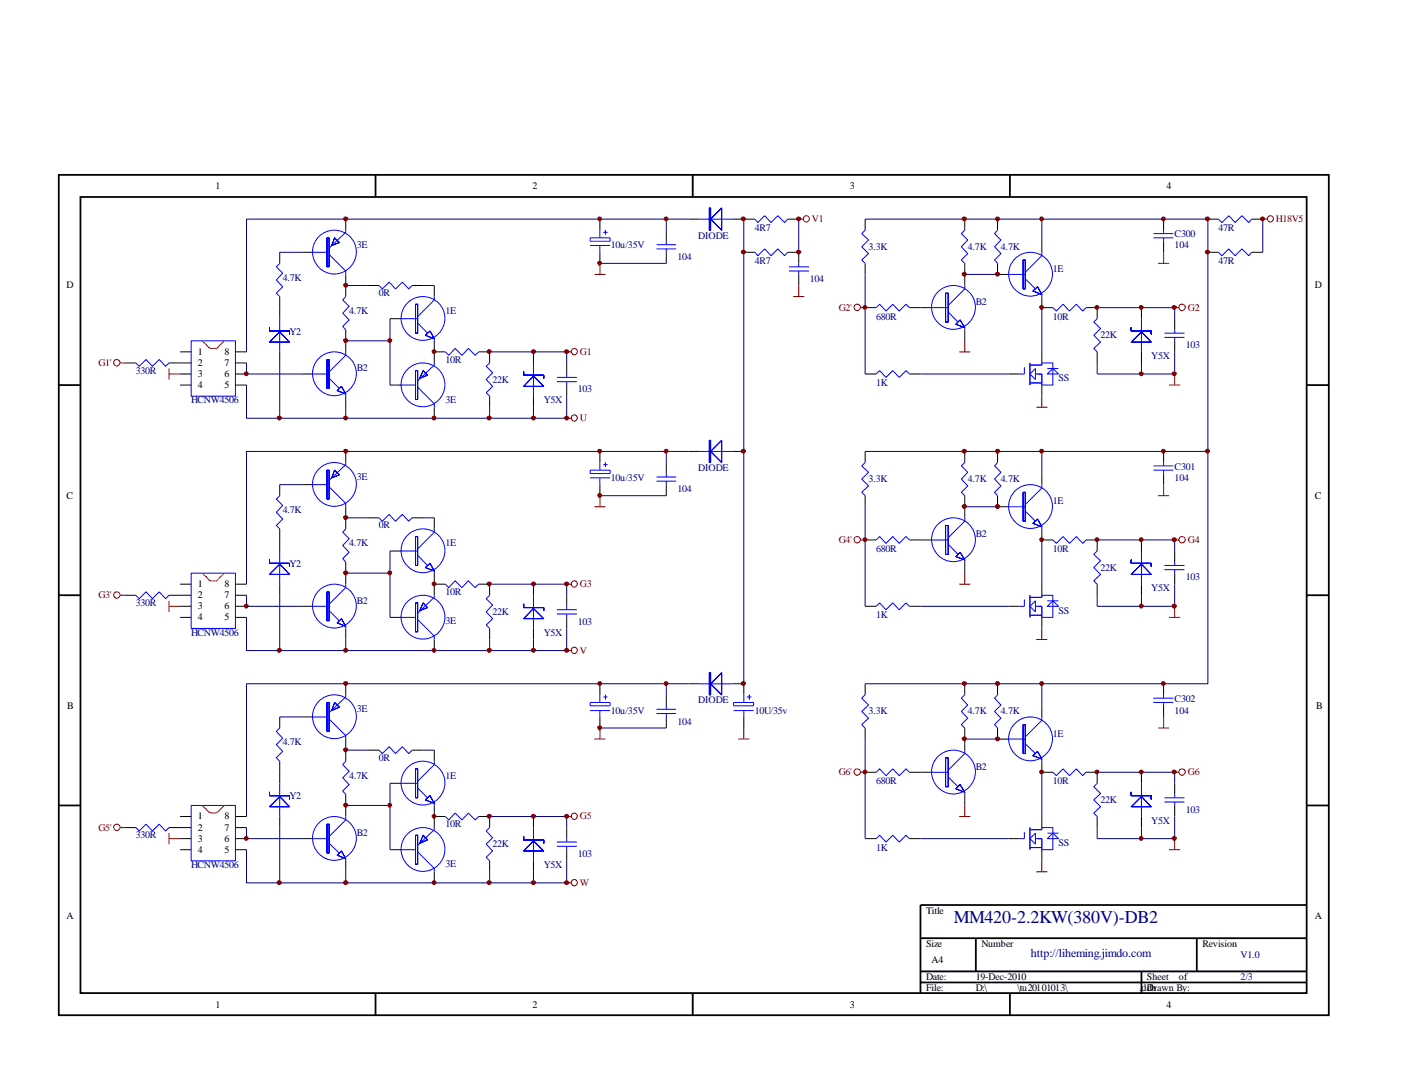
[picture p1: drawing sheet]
<svg xmlns="http://www.w3.org/2000/svg" width="279mm" height="216mm" viewBox="0 0 279 216" stroke-linecap="round" stroke-linejoin="round" font-family="sans-serif">
<g fill="none" stroke="#000" stroke-width=".35">
<path d="M11.7 34.8h252.5v167.2h-252.5zM16 39.2h243.8v158.4h-243.8zM74.7 34.8v4.4M137.8 34.8v4.4M200.8 34.8v4.4M11.7 76.6h4.3M259.9 76.6h4.4M11.7 118.4h4.3M259.9 118.4h4.4M11.7 160.3h4.3M259.9 160.3h4.4M74.7 197.7v4.4"/>
<path d="M137.8 197.7v4.4M183 186.7h76.9M183 193.3h76.9M183 195.5h76.9M194.1 186.7v6.6M200.8 197.7v4.4M227 193.3v4.4M238 186.7v6.6M259.9 180.1h-76.9v17.6"/>
</g>
<g fill="none" stroke="#00f" stroke-width=".2">
<path d="M55.6 52.4l-.7 .7 1.3 1.3-1.3 1.3 1.3 1.4-1.3 1.2 .7 .7M62 50.2h3M65.4 50.6l3.3 3.3v.7M68.7 45.8v.4l-3.3 3.2M68.7 59l-.5 .7 1.2 1.3-1.2 1.3 1.2 1.4-1.2 1.2 .5 .7M75.4 56.8l.6 .7 1.4-1.4 1.3 1.4 1.3-1.4 1.3 1.4 .7-.7M86.4 59v.7l-3.3 3.3M117.3 47.3h4v.7h-4zM117.3 48.9h4M119.3 45.8v1.5M119.3 48.9v1.3M120 46.2h.8"/>
<path d="M120.4 45.8v.9M130.6 49.5h3.9M130.6 48.7h3.9M132.5 48v.7M132.5 49.5v.7M139.1 43.6h6.6M150.1 43.6l.6 .7 1.4-1.4 1.2 1.4 1.4-1.4 1.3 1.4 .6-.7M150.1 50.2l.6 .7 1.4-1.4 1.2 1.4 1.4-1.4 1.3 1.4 .6-.7M156.9 53.1h4M156.9 53.9h4M158.8 52.4v.7M158.8 53.9v.7"/>
<path d="M172 45.8l-.6 .7 1.3 1.3-1.3 1.3 1.3 1.4-1.3 1.2 .6 .7M191.9 56.8v.7l-3.3 3.3M191.9 45.8l-.7 .7 1.2 1.3-1.2 1.3 1.2 1.4-1.2 1.2 .7 .7M198.4 45.8l-.6 .7 1.3 1.3-1.3 1.3 1.3 1.4-1.3 1.2 .6 .7M200.6 54.6h3.3M203.9 55.5l2 2M207.2 50.2v.7l-3.3 3.3M207.2 58.6v.4M229.4 47.3h3.9M229.4 46.5h3.9M231.4 45.8v.7M231.4 47.3v.7"/>
<path d="M242.3 43.6l.7 .7 1.3-1.4 1.3 1.4 1.4-1.4 1.3 1.4 .6-.7M242.3 50.2l.7 .7 1.3-1.4 1.3 1.4 1.4-1.4 1.3 1.4 .6-.7M27 72.2l.7 .7 1.3-1.4 1.3 1.4 1.4-1.4 1.2 1.4 .7-.7M38 67.8h8.8v11h-8.8zM55.6 63.4v6.6M62.1 74.4h3.3M65.4 75.3l2.1 2M68.7 70v.7l-3.3 3.3M68.7 78.4v.4M79.5 76.6h3.1M79.8 63.4h3.3M83.1 77l3.3 3.3v.7"/>
<path d="M83.1 64.3l1.9 2M86.4 72.2v.4l-3.3 3.2M86.4 67.4v.4M88.6 70l.6 .7 1.3-1.4 1.4 1.4 1.2-1.4 1.4 1.4 .7-.7M97.4 72.2l-.7 .7 1.3 1.3-1.3 1.3 1.3 1.4-1.3 1.2 .7 .7M106.1 72.2v6.6M110.7 75.1h4M110.7 75.9h4M112.7 74.4v.7M112.7 75.9v.7M174.2 61.2l.7-.7 1.3 1.4 1.3-1.4 1.3 1.4 1.4-1.4 .6 .7M174.2 74.4l.7-.7 1.3 1.4 1.3-1.4 1.3 1.4 1.4-1.4 .6 .7"/>
<path d="M185.3 61.2h3.3M188.6 62.1l1.9 2M191.9 65.2v.4M203.7 73.1v1.3h-.9M204.8 72.6h2.4v-.4h2.2v4.4h-2.2v-2.2h-1.3M204.8 72.2v4.4M204.8 76.2h2.4M204.8 74.4l1.1-1.1v2.2zM208.3 74.4l1.1-1.1 1.1 1.1zM208.3 73.3h2.2M209.4 61.2l.7 .7 1.3-1.4 1.3 1.4 1.3-1.4 1.3 1.4 .7-.7M218.2 63.4l-.7 .7 1.4 1.3-1.4 1.3 1.4 1.4-1.4 1.2 .7 .7"/>
<path d="M227 63.4v6.6M231.6 66.3h3.9M231.6 67.1h3.9M233.6 65.6v.7M233.6 67.1v.7M55.6 98.6l-.7 .7 1.3 1.3-1.3 1.3 1.3 1.4-1.3 1.3 .7 .6M62 96.4h3M65.4 96.9l3.3 3.3v.6M68.7 92v.5l-3.3 3.1M117.3 93.6h4v.6h-4zM117.3 95.1h4M119.3 92v1.6"/>
<path d="M119.3 95.1v1.3M120 92.5h.8M120.4 92v.9M130.6 95.8h3.9M130.6 94.9h3.9M132.5 94.2v.7M132.5 95.8v.6M139.1 89.8h6.6M172 92l-.6 .7 1.3 1.3-1.3 1.3 1.3 1.4-1.3 1.3 .6 .6M191.9 92l-.7 .7 1.2 1.3-1.2 1.3 1.2 1.4-1.2 1.3 .7 .6M198.4 92l-.6 .7 1.3 1.3-1.3 1.3 1.3 1.4-1.3 1.3 .6 .6M207.2 96.4v.7l-3.3 3.3"/>
<path d="M229.4 93.6h3.9M229.4 92.7h3.9M231.4 92v.7M231.4 93.6v.6M27 118.4l.7 .7 1.3-1.3 1.3 1.3 1.4-1.3 1.2 1.3 .7-.7M38 114h8.8v11.1h-8.8zM55.6 109.6v6.6M68.7 116.2v.7l-3.3 3.3M68.7 105.2l-.5 .7 1.2 1.3-1.2 1.3 1.2 1.4-1.2 1.3 .5 .6M75.4 103l.6 .7 1.4-1.3 1.3 1.3 1.3-1.3 1.3 1.3 .7-.7M79.8 109.6h3.3M83.1 110.5l1.9 2"/>
<path d="M86.4 105.2v.7l-3.3 3.3M86.4 118.4v.5l-3.3 3.1M86.4 113.6v.4M88.6 116.2l.6 .7 1.3-1.3 1.4 1.3 1.2-1.3 1.4 1.3 .7-.7M97.4 118.4l-.7 .7 1.3 1.3-1.3 1.4 1.3 1.3-1.3 1.3 .7 .7M106.1 118.4v6.7M174.2 107.4l.7-.6 1.3 1.3 1.3-1.3 1.3 1.3 1.4-1.3 .6 .6M185.3 107.4h3.3M188.6 108.3l1.9 2M191.9 103v.7l-3.3 3.3M191.9 111.4v.4M200.6 100.8h3.3"/>
<path d="M203.7 119.3v1.3h-.9M203.9 101.7l2 2M204.8 118.9h2.4v-.5h2.2v4.5h-2.2v-2.3h-1.3M204.8 118.4v4.5M205.9 119.5v2.3l-1.1-1.2zM207.2 104.8v.4M208.3 119.5h2.2M209.4 107.4l.7 .7 1.3-1.3 1.3 1.3 1.3-1.3 1.3 1.3 .7-.7M218.2 109.6l-.7 .7 1.4 1.3-1.4 1.3 1.4 1.4-1.4 1.3 .7 .6M227 109.6v6.6M231.6 112.5h3.9M231.6 113.4h3.9"/>
<path d="M233.6 111.8v.7M233.6 113.4v.6M62.1 120.6h3.3M65.4 121.5l2.1 2M68.7 138.3v.4l-3.3 3.1M68.7 124.6v.5M79.5 122.9h3.1M83.1 123.3l3.3 3.3v.7M110.7 121.3h4M110.7 122.2h4M112.7 120.6v.7M112.7 122.2v.7"/>
<path d="M117.3 139.8h4v.7h-4zM119.3 138.3v1.5M120 138.7h.8M120.4 138.3v.9M139.1 136.1h6.6M145.9 139.8h4v.7h-4zM147.9 138.3v1.5M148.5 138.7h.9M149 138.3v.9M172 138.3l-.6 .6 1.3 1.4-1.3 1.3 1.3 1.3-1.3 1.3 .6 .7M174.2 120.6l.7-.6 1.3 1.3 1.3-1.3 1.3 1.3 1.4-1.3 .6 .6M191.9 138.3l-.7 .6 1.2 1.4-1.2 1.3 1.2 1.3-1.2 1.3 .7 .7"/>
<path d="M198.4 138.3l-.6 .6 1.3 1.4-1.3 1.3 1.3 1.3-1.3 1.3 .6 .7M204.8 122.4h2.4M208.3 120.6l1.1-1.1 1.1 1.1zM229.4 139.8h3.9M229.4 138.9h3.9M231.4 138.3v.6M231.4 139.8v.7M55.6 144.9l-.7 .6 1.3 1.4-1.3 1.3 1.3 1.3-1.3 1.3 .7 .7M55.6 155.9v6.6M62 142.7h3M65.4 143.1l3.3 3.3v.7M68.7 151.5l-.5 .6 1.2 1.4-1.2 1.3 1.2 1.3-1.2 1.3 .5 .7"/>
<path d="M75.4 149.3l.6 .6 1.4-1.3 1.3 1.3 1.3-1.3 1.3 1.3 .7-.6M79.8 155.9h3.3M83.1 156.8l1.9 2M86.4 151.5v.6l-3.3 3.3M86.4 159.9v.4M117.3 141.4h4M119.3 141.4v1.3M130.6 142h3.9M130.6 141.1h3.9M132.5 140.5v.6M132.5 142v.7M145.9 141.4h4"/>
<path d="M147.9 141.4v1.3M174.2 153.7l.7-.7 1.3 1.3 1.3-1.3 1.3 1.3 1.4-1.3 .6 .7M185.3 153.7h3.3M188.6 154.6l1.9 1.9M191.9 149.3v.6l-3.3 3.3M191.9 157.6v.5M200.6 147.1h3.3M203.9 148l2 1.9M207.2 142.7v.6l-3.3 3.3M207.2 151v.5M209.4 153.7l.7 .6 1.3-1.3 1.3 1.3 1.3-1.3 1.3 1.3 .7-.6M218.2 155.9l-.7 .6 1.4 1.4-1.4 1.3 1.4 1.3-1.4 1.3 .7 .7"/>
<path d="M227 155.9v6.6M231.6 158.8h3.9M231.6 159.6h3.9M233.6 158.1v.7M233.6 159.6v.7M27 164.7l.7 .7 1.3-1.4 1.3 1.4 1.4-1.4 1.2 1.4 .7-.7M38 160.3h8.8v11h-8.8zM62.1 166.9h3.3M65.4 167.8l2.1 2M68.7 162.5v.7l-3.3 3.3M68.7 170.9v.4M79.5 169.1h3.1"/>
<path d="M83.1 169.5l3.3 3.3v.7M86.4 164.7v.4l-3.3 3.1M88.6 162.5l.6 .7 1.3-1.4 1.4 1.4 1.2-1.4 1.4 1.4 .7-.7M97.4 164.7l-.7 .7 1.3 1.3-1.3 1.3 1.3 1.3-1.3 1.3 .7 .7M106.1 164.7v6.6M110.7 167.6h4M110.7 168.4h4M112.7 166.9v.7M112.7 168.4v.7M174.2 166.9l.7-.7 1.3 1.4 1.3-1.4 1.3 1.4 1.4-1.4 .6 .7M203.7 165.6v1.3h-.9M204.8 165.1h2.4v-.4h2.2v4.4h-2.2v-2.2h-1.3"/>
<path d="M204.8 164.7v4.4M204.8 168.7h2.4M205.9 165.8v2.2l-1.1-1.1zM208.3 166.9l1.1-1.1 1.1 1.1zM208.3 165.8h2.2"/>
<circle cx="66.5" cy="50.2" r="4.4"/>
<circle cx="204.9" cy="54.6" r="4.4"/>
<circle cx="66.5" cy="74.4" r="4.4"/>
<circle cx="84.1" cy="63.4" r="4.4"/>
<circle cx="84.1" cy="76.6" r="4.4"/>
<circle cx="189.6" cy="61.2" r="4.4"/>
<circle cx="66.5" cy="96.4" r="4.4"/>
<circle cx="84.1" cy="109.6" r="4.4"/>
<circle cx="189.6" cy="107.4" r="4.4"/>
<circle cx="204.9" cy="100.8" r="4.4"/>
<circle cx="66.5" cy="120.6" r="4.4"/>
<circle cx="84.1" cy="122.8" r="4.4"/>
<circle cx="66.5" cy="142.6" r="4.4"/>
<circle cx="84.1" cy="155.8" r="4.4"/>
<circle cx="189.6" cy="153.6" r="4.4"/>
<circle cx="204.9" cy="147" r="4.4"/>
<circle cx="66.5" cy="166.8" r="4.4"/>
<circle cx="84.1" cy="169" r="4.4"/>
</g>
<g fill="none" stroke="#000" stroke-width=".2">
<path d="M55.6 50.2v2.2M55.6 59v4.4M60 50.2h2.1M68.7 43.6v2.2M68.7 54.6v4.4M73.2 56.8h2.2M82 56.8h2.2M86.4 56.8v2.2M119.3 43.6v2.2M119.3 50.2v2.2M132.5 45.8v2.2M132.5 50.2v2.2"/>
<path d="M136.9 43.6h2.2M145.7 43.6h4.4M147.9 50.2h2.2M156.6 50.2h2.2v2.2M156.6 43.6h2.2M158.8 54.6v2.2M172 43.6v2.2M172 52.4v2.2M191.9 43.6v2.2M191.9 52.4v4.4M198.4 52.4v2.2h2.2M198.4 43.6v2.2"/>
<path d="M207.2 59v2.2h2.2M207.2 48v2.2M231.4 43.6v2.2M231.4 48v2.2M240.2 50.2h2.1M240.2 43.6h2.1M248.9 50.2h2.2M248.9 43.6h2.2M24.8 72.2h2.2M33.6 72.2h4.4M35.8 70h2.2M35.8 74.4h2.2"/>
<path d="M35.8 76.6h2.2M46.8 70h2.2M46.8 72.2h2.2M46.8 74.4h2.2M46.8 76.6h2.2M55.6 70v2.2M60 74.4h2.1M68.7 65.6v4.4M68.7 78.8v2.2M77.6 76.6h2.2M77.6 63.4h2.2M86.4 70h2.2"/>
<path d="M86.4 67.8v4.4M95.2 70h2.2v2.2M97.4 78.8v2.2M106.1 70v2.2M106.1 78.8v2.2M112.7 72.2v2.2M112.7 76.6v2.2M172 74.4h2.2M172 61.2h2.2M180.8 74.4h2.2M180.8 61.2h4.5M191.9 65.6v2.2"/>
<path d="M200.6 74.4h2.2M207.2 70v2.2M207.2 76.6v2.2M216 61.2h2.2v2.2M218.2 70v2.2M227 61.2v2.2M227 70v2.2M233.6 63.4v2.2M233.6 67.8v2.2M55.6 96.4v2.2M60 96.4h2.1M68.7 89.8v2.2"/>
<path d="M86.4 81v2.2M119.3 89.8v2.2M119.3 96.4v2.2M132.5 92v2.2M132.5 96.4v2.2M136.9 89.8h2.2M145.7 89.8h2.2M172 89.8v2.2M172 98.6v2.2M191.9 89.8v2.2M191.9 98.6v4.4M198.4 89.8v2.2"/>
<path d="M198.4 98.6v2.2h2.2M207.2 94.2v2.2M231.4 89.8v2.2M231.4 94.2v2.2M24.8 118.4h2.2M33.6 118.4h4.4M35.8 116.2h2.2M46.8 116.2h2.2M46.8 118.4h2.2M55.6 105.2v4.4M55.6 116.2v2.2M68.7 100.8v4.4"/>
<path d="M68.7 111.8v4.4M73.2 103h2.2M77.6 109.6h2.2M82 103h2.2M86.4 103v2.2M86.4 114v4.4M86.4 116.2h2.2M95.2 116.2h2.2v2.2M106.1 116.2v2.2M112.7 118.4v2.2M172 107.4h2.2M180.8 107.4h4.5"/>
<path d="M191.9 111.8v2.2M207.2 105.2v2.2h2.2M207.2 116.2v2.2M216 107.4h2.2v2.2M218.2 116.2v2.2M227 107.4v2.2M227 116.2v2.2M233.6 109.6v2.2M233.6 114v2.2M35.8 120.6h2.2M35.8 122.9h2.2M46.8 120.6h2.2"/>
<path d="M46.8 122.9h2.2M60 120.6h2.1M68.7 125.1v2.2M68.7 136.1v2.2M77.6 122.9h2.2M86.4 127.3v2.2M97.4 125.1v2.2M106.1 125.1v2.2M112.7 122.9v2.2M119.3 136.1v2.2M132.5 138.3v2.2M136.9 136.1h2.2"/>
<path d="M145.7 136.1h2.2v2.2M172 120.6h2.2M172 136.1v2.2M180.8 120.6h2.2M191.9 136.1v2.2M198.4 136.1v2.2M200.6 120.6h2.2M207.2 122.9v2.2M231.4 136.1v2.2M55.6 142.7v2.2M55.6 151.5v4.4M60 142.7h2.1"/>
<path d="M68.7 147.1v4.4M68.7 158.1v4.4M73.2 149.3h2.2M77.6 155.9h2.2M82 149.3h2.2M86.4 149.3v2.2M119.3 142.7v2.2M132.5 142.7v2.2M147.9 142.7v2.2M172 144.9v2.2M172 153.7h2.2M180.8 153.7h4.5"/>
<path d="M191.9 144.9v4.4M191.9 158.1v2.2M198.4 144.9v2.2h2.2M207.2 140.5v2.2M207.2 151.5v2.2h2.2M216 153.7h2.2v2.2M227 153.7v2.2M231.4 140.5v2.2M233.6 155.9v2.2M24.8 164.7h2.2M33.6 164.7h4.4M35.8 162.5h2.2"/>
<path d="M35.8 166.9h2.2M35.8 169.1h2.2M46.8 162.5h2.2M46.8 164.7h2.2M46.8 166.9h2.2M46.8 169.1h2.2M55.6 162.5v2.2M60 166.9h2.1M68.7 171.3v2.2M77.6 169.1h2.2M86.4 160.3v4.4M86.4 173.5v2.2"/>
<path d="M86.4 162.5h2.2M95.2 162.5h2.2v2.2M97.4 171.3v2.2M106.1 162.5v2.2M106.1 171.3v2.2M112.7 164.7v2.2M112.7 169.1v2.2M172 166.9h2.2M180.8 166.9h2.2M200.6 166.9h2.2M207.2 162.5v2.2M207.2 169.1v2.2"/>
<path d="M218.2 162.5v2.2M227 162.5v2.2M233.6 160.3v2.2"/>
</g>
<path d="M40.2 67.8l.7 .7h.2l.2 .4a1.72 1.72 0 0 0 1.8 .4l1.5-1.5M40.2 114l.7 .7h.2l.2 .4a1.72 1.72 0 0 0 1.8 .5l1.5-1.6M40.2 160.3l.7 .7h.2v.2a1.82 1.82 0 0 0 2.8-.2l.7-.7" fill="none" stroke="#f00" stroke-width=".2"/>
<path d="M65 71.5v5.8h.4v-5.8zM65 71.5v5.8h.4v-5.8z" fill="#00f" stroke="#00f" stroke-width=".2"/>
<g fill="#00f" stroke="#00f" stroke-width=".2">
<path d="M67.1 77.7l1.6 .7-.8-1.5zM67.1 77.7l1.6 .7-.8-1.5z" fill-rule="evenodd"/>
<path d="M82.6 60.5v5.8h.5v-5.8zM82.6 60.5v5.8h.5v-5.8z" fill-rule="evenodd"/>
<path d="M84.6 66.7l1.8 .7-.9-1.5zM84.6 66.7l1.8 .7-.9-1.5z" fill-rule="evenodd"/>
<path d="M65 47.3v5.8h.4v-5.8zM65 47.3v5.8h.4v-5.8z" fill-rule="evenodd"/>
<path d="M66.5 47.3l1 1-1.5 .6zM66.5 47.3l1 1-1.5 .6z" fill-rule="evenodd"/>
<path d="M82.6 73.7v5.8h.5v-5.8zM82.6 73.7v5.8h.5v-5.8z" fill-rule="evenodd"/>
<path d="M84.2 73.7l.8 1-1.5 .6zM84.2 73.7l.8 1-1.5 .6z" fill-rule="evenodd"/>
<path d="M53.6 65.2v.7h4v.6v-.6h-4zM53.6 65.2v.7h4v.6v-.6h-4z" fill-rule="evenodd"/>
<path d="M53.6 68.1l2-2.1 2 2.1zM53.6 68.1l2-2.1 2 2.1z" fill-rule="evenodd"/>
<path d="M65 117.8v5.7h.4v-5.7zM65 117.8v5.7h.4v-5.7z" fill-rule="evenodd"/>
<path d="M67.9 123.1l-.8 .9 1.6 .6zM67.9 123.1l-.8 .9 1.6 .6z" fill-rule="evenodd"/>
<path d="M82.6 106.8v5.7h.5v-5.7zM82.6 106.8v5.7h.5v-5.7z" fill-rule="evenodd"/>
<path d="M84.6 112.9l1.8 .7-.9-1.5zM84.6 112.9l1.8 .7-.9-1.5z" fill-rule="evenodd"/>
<path d="M65 93.6v5.7h.4v-5.7zM65 93.6v5.7h.4v-5.7z" fill-rule="evenodd"/>
<path d="M66.5 93.6l1 .9-1.5 .6zM66.5 93.6l1 .9-1.5 .6z" fill-rule="evenodd"/>
<path d="M82.6 120v5.7h.5v-5.7zM82.6 120v5.7h.5v-5.7z" fill-rule="evenodd"/>
<path d="M84.2 120l.8 .9-1.5 .6zM84.2 120l.8 .9-1.5 .6z" fill-rule="evenodd"/>
<path d="M53.6 111.4v.7h4v.6v-.6h-4zM53.6 111.4v.7h4v.6v-.6h-4z" fill-rule="evenodd"/>
<path d="M55.6 112.3l2 2h-4zM55.6 112.3l2 2h-4z" fill-rule="evenodd"/>
<path d="M65 164v5.8h.4v-5.8zM65 164v5.8h.4v-5.8z" fill-rule="evenodd"/>
<path d="M67.9 169.3l-.8 .9 1.6 .7zM67.9 169.3l-.8 .9 1.6 .7z" fill-rule="evenodd"/>
<path d="M82.6 153v5.8h.5v-5.8zM82.6 153v5.8h.5v-5.8z" fill-rule="evenodd"/>
<path d="M84.6 159.2l1.8 .7-.9-1.6zM84.6 159.2l1.8 .7-.9-1.6z" fill-rule="evenodd"/>
<path d="M65 139.8v5.7h.4v-5.7zM65 139.8v5.7h.4v-5.7z" fill-rule="evenodd"/>
<path d="M66.5 139.8l1 .9-1.5 .7zM66.5 139.8l1 .9-1.5 .7z" fill-rule="evenodd"/>
<path d="M82.6 166.2v5.8h.5v-5.8zM82.6 166.2v5.8h.5v-5.8z" fill-rule="evenodd"/>
<path d="M84.2 166.2l.8 .9-1.5 .7zM84.2 166.2l.8 .9-1.5 .7z" fill-rule="evenodd"/>
<path d="M53.6 157.6v.7h4v.7v-.7h-4zM53.6 157.6v.7h4v.7v-.7h-4z" fill-rule="evenodd"/>
<path d="M53.6 160.5l2-2 2 2zM53.6 160.5l2-2 2 2z" fill-rule="evenodd"/>
<path d="M104.1 74v.7h4v.6v-.6h-4zM104.1 74v.7h4v.6v-.6h-4z" fill-rule="evenodd"/>
<path d="M106.1 74.8l2 2.1h-4zM106.1 74.8l2 2.1h-4z" fill-rule="evenodd"/>
<path d="M104.1 120.2v.7h4v.6v-.6h-4zM104.1 120.2v.7h4v.6v-.6h-4z" fill-rule="evenodd"/>
<path d="M106.1 121.1l2 2h-4zM106.1 121.1l2 2h-4z" fill-rule="evenodd"/>
<path d="M104.1 166.5v.6h4v.7v-.7h-4zM104.1 166.5v.6h4v.7v-.7h-4z" fill-rule="evenodd"/>
<path d="M106.1 167.3l2 2h-4zM106.1 167.3l2 2h-4z" fill-rule="evenodd"/>
<path d="M188 58.3v5.8h.6v-5.8zM188 58.3v5.8h.6v-5.8z" fill-rule="evenodd"/>
<path d="M190.1 64.5l1.8 .7-1-1.5zM190.1 64.5l1.8 .7-1-1.5z" fill-rule="evenodd"/>
<path d="M203.5 51.7v5.8h.4v-5.8zM203.5 51.7v5.8h.4v-5.8z" fill-rule="evenodd"/>
<path d="M205.4 57.9l1.8 .7-.9-1.5zM205.4 57.9l1.8 .7-.9-1.5z" fill-rule="evenodd"/>
<path d="M225 65.2v.7h3.9v.6v-.6h-3.9zM225 65.2v.7h3.9v.6v-.6h-3.9z" fill-rule="evenodd"/>
<path d="M225 68.1l2-2.1 1.9 2.1zM225 68.1l2-2.1 1.9 2.1z" fill-rule="evenodd"/>
<path d="M141.1 41.4v4.4h.2v-4.4zM141.1 41.4v4.4h.2v-4.4z" fill-rule="evenodd"/>
<path d="M143.5 41.4v4.4l-2.2-2.2zM143.5 41.4v4.4l-2.2-2.2z" fill-rule="evenodd"/>
<path d="M141.1 87.6v4.4h.2v-4.4zM141.1 87.6v4.4h.2v-4.4z" fill-rule="evenodd"/>
<path d="M143.5 87.6v4.4l-2.2-2.2zM143.5 87.6v4.4l-2.2-2.2z" fill-rule="evenodd"/>
<path d="M141.1 133.9v4.4h.2v-4.4zM141.1 133.9v4.4h.2v-4.4z" fill-rule="evenodd"/>
<path d="M141.3 136.1l2.2-2.2v4.4zM141.3 136.1l2.2-2.2v4.4z" fill-rule="evenodd"/>
<path d="M188 104.6v5.7h.6v-5.7zM188 104.6v5.7h.6v-5.7z" fill-rule="evenodd"/>
<path d="M190.1 110.7l1.8 .7-1-1.5zM190.1 110.7l1.8 .7-1-1.5z" fill-rule="evenodd"/>
<path d="M203.5 98v5.7h.4v-5.7zM203.5 98v5.7h.4v-5.7z" fill-rule="evenodd"/>
<path d="M205.4 104.1l1.8 .7-.9-1.5zM205.4 104.1l1.8 .7-.9-1.5z" fill-rule="evenodd"/>
<path d="M225 111.4v.7h3.9v.6v-.6h-3.9zM225 111.4v.7h3.9v.6v-.6h-3.9z" fill-rule="evenodd"/>
<path d="M225 114.3l2-2 1.9 2zM225 114.3l2-2 1.9 2z" fill-rule="evenodd"/>
<path d="M188 150.8v5.7h.6v-5.7zM188 150.8v5.7h.6v-5.7z" fill-rule="evenodd"/>
<path d="M190.1 157l1.8 .6-1-1.5zM190.1 157l1.8 .6-1-1.5z" fill-rule="evenodd"/>
<path d="M203.5 144.2v5.7h.4v-5.7zM203.5 144.2v5.7h.4v-5.7z" fill-rule="evenodd"/>
<path d="M205.4 150.4l1.8 .6-.9-1.5zM205.4 150.4l1.8 .6-.9-1.5z" fill-rule="evenodd"/>
<path d="M225 157.6v.7h3.9v.7v-.7h-3.9zM225 157.6v.7h3.9v.7v-.7h-3.9z" fill-rule="evenodd"/>
<path d="M225 160.5l2-2 1.9 2zM225 160.5l2-2 1.9 2z" fill-rule="evenodd"/>
</g>
<g fill="none" stroke="#000080" stroke-width=".2">
<path d="M55.6 50.2h4.4M68.7 56.8h4.5M84.2 56.8h2.2M119.3 52.4h13.2M132.5 43.6v2.2M136.9 43.6h-87.9v26.4M147.9 43.6v92.5M158.8 43.6v6.6M172 43.6h35.2v4.4M172 54.6v19.8M191.9 54.6h6.5M207.2 43.6h33v92.5h-33"/>
<path d="M251.1 43.6v6.6M49 72.2v2.2h11M49 76.6v6.6h63.7v-4.4M55.6 72.2v11M68.7 67.8h8.9M77.6 63.4v13.2M97.4 70h15.3v2.2M183 74.4h17.6M207.2 61.2v8.8M218.2 61.2h15.4v2.2M227 72.2v2.2M233.6 70v4.4h-15.4v-2.2"/>
<path d="M55.6 96.4h4.4M68.7 81v2.2M97.4 81v2.2M106.1 81v2.2M119.3 98.6h13.2M132.5 89.8v2.2M136.9 89.8h-87.9v26.4M172 89.8h35.2v4.4M207.2 89.8h33M49 118.4v2.2h11M55.6 118.4v11.1M68.7 114h8.9"/>
<path d="M68.7 103h4.5M77.6 109.6v13.3M84.2 103h2.2M97.4 116.2h15.3v2.2M172 100.8v19.8M191.9 100.8h6.5M207.2 107.4v8.8M218.2 107.4h15.4v2.2M227 118.4v2.2M233.6 116.2v4.4h-15.4v-2.2M49 122.9v6.6h63.7v-4.4M68.7 127.3v2.2"/>
<path d="M97.4 127.3v2.2M106.1 127.3v2.2M132.5 136.1v2.2M136.9 136.1h-87.9v26.4M172 136.1h35.2v4.4M183 120.6h17.6M55.6 142.7h4.4M68.7 149.3h4.5M77.6 155.9v13.2M84.2 149.3h2.2M119.3 144.9h13.2M172 147.1v19.8"/>
<path d="M191.9 147.1h6.5M207.2 153.7v8.8M218.2 153.7h15.4v2.2M49 164.7v2.2h11M49 169.1v6.6h63.7v-4.4M55.6 164.7v11M68.7 173.5v2.2M68.7 160.3h8.9M97.4 162.5h15.3v2.2M97.4 173.5v2.2M106.1 173.5v2.2M183 166.9h17.6"/>
<path d="M227 164.7v2.2M233.6 162.5v4.4h-15.4v-2.2"/>
</g>
<g fill="#800000" stroke="#800000" stroke-width=".2">
<circle cx="49" cy="74.4" r=".38"/>
<circle cx="68.8" cy="83.2" r=".4"/>
<circle cx="55.6" cy="83.2" r=".4"/>
<circle cx="68.8" cy="67.8" r=".4"/>
<circle cx="77.5" cy="67.8" r=".38"/>
<circle cx="68.8" cy="56.8" r=".4"/>
<circle cx="49" cy="120.6" r=".38"/>
<circle cx="68.8" cy="114" r=".4"/>
<circle cx="68.8" cy="103" r=".4"/>
<circle cx="68.8" cy="129.4" r=".4"/>
<circle cx="55.6" cy="129.4" r=".4"/>
<circle cx="77.5" cy="114" r=".38"/>
<circle cx="49" cy="166.8" r=".38"/>
<circle cx="68.8" cy="160.2" r=".4"/>
<circle cx="68.8" cy="149.2" r=".4"/>
<circle cx="68.8" cy="175.6" r=".4"/>
<circle cx="55.6" cy="175.6" r=".4"/>
<circle cx="77.5" cy="160.2" r=".38"/>
<circle cx="112.7" cy="70" r=".4"/>
<circle cx="106.1" cy="83.2" r=".4"/>
<circle cx="97.3" cy="83.2" r=".4"/>
<circle cx="112.7" cy="116.2" r=".4"/>
<circle cx="97.3" cy="116.2" r=".4"/>
<circle cx="106.1" cy="129.4" r=".4"/>
<circle cx="97.3" cy="129.4" r=".4"/>
<circle cx="112.7" cy="129.4" r=".4"/>
<circle cx="112.7" cy="83.2" r=".4"/>
<circle cx="97.3" cy="162.4" r=".4"/>
<circle cx="112.7" cy="162.4" r=".4"/>
<circle cx="112.7" cy="175.6" r=".4"/>
<circle cx="97.3" cy="175.6" r=".4"/>
<circle cx="106.1" cy="175.6" r=".4"/>
<circle cx="106.1" cy="70" r=".4"/>
<circle cx="97.3" cy="70" r=".4"/>
<circle cx="86.3" cy="70" r=".38"/>
<circle cx="86.3" cy="83.2" r=".38"/>
<circle cx="86.3" cy="116.2" r=".38"/>
<circle cx="86.3" cy="129.4" r=".38"/>
<circle cx="86.3" cy="162.4" r=".38"/>
<circle cx="86.3" cy="175.6" r=".38"/>
<circle cx="106.1" cy="116.2" r=".4"/>
<circle cx="106.1" cy="162.4" r=".4"/>
<circle cx="147.8" cy="43.6" r=".4"/>
<circle cx="147.8" cy="89.8" r=".4"/>
<circle cx="147.8" cy="50.2" r=".4"/>
<circle cx="68.8" cy="136" r=".4"/>
<circle cx="68.8" cy="89.8" r=".4"/>
<circle cx="158.9" cy="43.6" r=".4"/>
<circle cx="68.8" cy="43.6" r=".4"/>
<circle cx="147.8" cy="136" r=".4"/>
<circle cx="119.3" cy="136" r=".38"/>
<circle cx="132.5" cy="136" r=".38"/>
<circle cx="119.3" cy="144.8" r=".38"/>
<circle cx="119.3" cy="89.8" r=".38"/>
<circle cx="119.3" cy="98.6" r=".38"/>
<circle cx="132.5" cy="89.8" r=".38"/>
<circle cx="119.3" cy="43.6" r=".38"/>
<circle cx="119.3" cy="52.4" r=".38"/>
<circle cx="132.5" cy="43.6" r=".38"/>
<circle cx="158.9" cy="50.2" r=".4"/>
<circle cx="191.8" cy="54.6" r=".4"/>
<circle cx="198.4" cy="54.6" r=".4"/>
<circle cx="207.1" cy="61.2" r=".38"/>
<circle cx="191.8" cy="43.6" r=".4"/>
<circle cx="198.4" cy="43.6" r=".4"/>
<circle cx="172" cy="61.2" r=".38"/>
<circle cx="218.1" cy="61.2" r=".38"/>
<circle cx="233.5" cy="74.4" r=".4"/>
<circle cx="227" cy="61.2" r=".38"/>
<circle cx="227" cy="74.4" r=".38"/>
<circle cx="191.8" cy="100.8" r=".4"/>
<circle cx="198.4" cy="100.8" r=".4"/>
<circle cx="207.1" cy="107.4" r=".38"/>
<circle cx="191.8" cy="89.8" r=".4"/>
<circle cx="198.4" cy="89.8" r=".4"/>
<circle cx="218.1" cy="107.4" r=".38"/>
<circle cx="233.5" cy="120.6" r=".4"/>
<circle cx="227" cy="107.4" r=".38"/>
<circle cx="227" cy="120.6" r=".38"/>
<circle cx="191.8" cy="147" r=".4"/>
<circle cx="198.4" cy="147" r=".4"/>
<circle cx="207.1" cy="153.6" r=".38"/>
<circle cx="191.8" cy="136" r=".4"/>
<circle cx="198.4" cy="136" r=".4"/>
<circle cx="218.1" cy="153.6" r=".38"/>
<circle cx="233.5" cy="166.8" r=".4"/>
<circle cx="227" cy="153.6" r=".38"/>
<circle cx="227" cy="166.8" r=".38"/>
<circle cx="251.1" cy="43.6" r=".38"/>
<circle cx="207.1" cy="43.6" r=".38"/>
<circle cx="240.1" cy="43.6" r=".4"/>
<circle cx="207.1" cy="136" r=".38"/>
<circle cx="240.1" cy="50.2" r=".4"/>
<circle cx="207.1" cy="89.8" r=".38"/>
<circle cx="240.1" cy="89.8" r=".4"/>
<circle cx="172" cy="107.4" r=".38"/>
<circle cx="172" cy="153.6" r=".38"/>
<circle cx="233.5" cy="107.4" r=".4"/>
<circle cx="233.5" cy="61.2" r=".4"/>
<circle cx="233.5" cy="153.6" r=".4"/>
<circle cx="231.4" cy="43.6" r=".38"/>
<circle cx="231.4" cy="89.8" r=".38"/>
<circle cx="231.4" cy="136" r=".38"/>
</g>
<g fill="none" stroke="#800000" stroke-width=".2">
<path d="M118.2 54.6h2.2M119.3 52.4v2.2M157.7 59h2.2M158.8 43.6h1M158.8 56.8v2.2M230.3 52.4h2.2M231.4 50.2v2.2M251.1 43.6h1M24 72.2h.8M33.6 73.3v2.2M33.6 74.4h2.2M112.7 70h.9"/>
<path d="M171.2 61.2h.8M190.8 70h2.2M191.9 67.8v2.2M207.2 78.8v2.2M232.5 76.6h2.2M233.6 61.2h.8M233.6 74.4v2.2M112.7 83.2h.9M119.3 98.6v2.2M206.1 81h2.2M230.3 98.6h2.2M231.4 96.4v2.2"/>
<path d="M24 118.4h.8M33.6 119.5v2.3M112.7 116.2h.9M118.2 100.8h2.2M171.2 107.4h.8M190.8 116.2h2.2M191.9 114v2.2M233.6 107.4h.8M33.6 120.6h2.2M112.7 129.5h.9M206.1 127.3h2.2M207.2 125.1v2.2"/>
<path d="M232.5 122.9h2.2M233.6 120.6v2.3M118.2 147.1h2.2M119.3 144.9v2.2M146.8 147.1h2.2M147.9 144.9v2.2M171.2 153.7h.8M230.3 144.9h2.2M231.4 142.7v2.2M233.6 153.7h.8M24 164.7h.8M33.6 165.8v2.2"/>
<path d="M33.6 166.9h2.2M112.7 162.5h.9M112.7 175.7h.9M190.8 162.5h2.2M191.9 160.3v2.2M206.1 173.5h2.2M207.2 171.3v2.2M232.5 169.1h2.2M233.6 166.9v2.2"/>
<circle cx="160.3" cy="43.5" r=".61"/>
<circle cx="252.6" cy="43.5" r=".61"/>
<circle cx="23.2" cy="72.2" r=".64"/>
<circle cx="114.2" cy="70" r=".61"/>
<circle cx="170.5" cy="61.2" r=".64"/>
<circle cx="235.1" cy="61.2" r=".64"/>
<circle cx="114.2" cy="83.2" r=".61"/>
<circle cx="23.2" cy="118.4" r=".64"/>
<circle cx="114.2" cy="116.2" r=".61"/>
<circle cx="170.5" cy="107.4" r=".64"/>
<circle cx="235.1" cy="107.4" r=".64"/>
<circle cx="114.2" cy="129.4" r=".61"/>
<circle cx="170.5" cy="153.6" r=".64"/>
<circle cx="235.1" cy="153.6" r=".64"/>
<circle cx="23.2" cy="164.6" r=".64"/>
<circle cx="114.2" cy="162.4" r=".61"/>
<circle cx="114.2" cy="175.6" r=".61"/>
</g>
<text font-size="3.6" fill="#000080" x="189.7" y="183.6">MM420-2.2KW(380V)-DB2</text>
<text font-size="2.4" fill="#000080" x="205" y="190.5">http://liheming.jimdo.com</text>
<g font-size="2">
<text x="42.8" y="37.6">1</text>
<text x="105.9" y="37.6">2</text>
<text x="169" y="37.6">3</text>
<text x="232" y="37.6">4</text>
<text x="13.2" y="57.4">D</text>
<text x="261.5" y="57.4">D</text>
<text x="39.4" y="70.6">1</text>
<text x="44.6" y="70.6">8</text>
<text x="39.4" y="72.8">2</text>
<text x="39.4" y="75">3</text>
<text x="39.4" y="77.2">4</text>
<text x="44.6" y="77.2">5</text>
<text x="44.6" y="75">6</text>
<text x="44.6" y="72.8">7</text>
<text x="13.2" y="99.2">C</text>
<text x="261.5" y="99.2">C</text>
<text x="39.4" y="116.8">1</text>
<text x="39.4" y="119">2</text>
<text x="44.6" y="119">7</text>
<text x="44.6" y="116.8">8</text>
<text x="39.4" y="121.2">3</text>
<text x="39.4" y="123.4">4</text>
<text x="44.6" y="123.4">5</text>
<text x="44.6" y="121.2">6</text>
<text x="13.4" y="141.1">B</text>
<text x="261.7" y="141.1">B</text>
<text x="39.4" y="163.1">1</text>
<text x="39.4" y="165.3">2</text>
<text x="39.4" y="167.5">3</text>
<text x="44.6" y="167.5">6</text>
<text x="44.6" y="165.3">7</text>
<text x="44.6" y="163.1">8</text>
<text x="39.4" y="169.7">4</text>
<text x="44.6" y="169.7">5</text>
<text x="13.2" y="182.9">A</text>
<text x="184.1" y="181.8">Title</text>
<text x="261.5" y="182.9">A</text>
<text x="184.1" y="188.4">Size</text>
<text x="185.3" y="191.7">A4</text>
<text x="195.2" y="188.4">Number</text>
<text x="239.1" y="188.4">Revision</text>
<text x="184.1" y="195">Date:</text>
<text x="184.1" y="197.2">File:</text>
<text x="194.1" y="195">19-Dec-2010</text>
<text x="194.1" y="197.2">D:\</text>
<text x="202.4" y="197.2">\tu20101013\</text>
<text x="226.6" y="197.2">.</text>
<text x="227" y="197.2">ddb</text>
<text x="228.1" y="195">Sheet</text>
<text x="228.1" y="197.2">Drawn By:</text>
<text x="234.4" y="195">of</text>
<text x="42.8" y="200.5">1</text>
<text x="105.9" y="200.5">2</text>
<text x="169" y="200.5">3</text>
<text x="232" y="200.5">4</text>
</g>
<g font-size="2" fill="#000080">
<text x="138.9" y="47.5">DIODE</text>
<text x="150.1" y="46">4R7</text>
<text x="233.6" y="47.2">C300</text>
<text x="242.3" y="46">47R</text>
<text x="71" y="49.3">3E</text>
<text x="121.5" y="49.4">10u/35V</text>
<text x="134.7" y="51.6">104</text>
<text x="150.1" y="52.6">4R7</text>
<text x="172.7" y="49.7">3.3K</text>
<text x="192.4" y="49.7">4.7K</text>
<text x="199.1" y="49.7">4.7K</text>
<text x="233.6" y="49.4">104</text>
<text x="242.3" y="52.6">47R</text>
<text x="56.2" y="55.9">4.7K</text>
<text x="75.4" y="58.9">0R</text>
<text x="161" y="56">104</text>
<text x="209.4" y="54.1">1E</text>
<text x="69.4" y="62.5">4.7K</text>
<text x="88.6" y="62.5">1E</text>
<text x="174.2" y="63.6">680R</text>
<text x="194.1" y="60.7">B2</text>
<text x="209.4" y="63.6">10R</text>
<text x="57.6" y="66.6">Y2</text>
<text x="218.9" y="67.3">22K</text>
<text x="228.9" y="71.5">Y5X</text>
<text x="235.8" y="69.3">103</text>
<text x="27" y="74.3">330R</text>
<text x="71" y="73.9">B2</text>
<text x="88.6" y="72.1">10R</text>
<text x="98" y="76.1">22K</text>
<text x="174.2" y="76.8">1K</text>
<text x="210.5" y="75.9">SS</text>
<text x="38" y="80.3">HCNW4506</text>
<text x="88.6" y="80.1">3E</text>
<text x="108.1" y="80.3">Y5X</text>
<text x="114.9" y="78.1">103</text>
<text x="71" y="95.5">3E</text>
<text x="121.5" y="95.7">10u/35V</text>
<text x="138.9" y="93.7">DIODE</text>
<text x="172.7" y="95.9">3.3K</text>
<text x="192.4" y="95.9">4.7K</text>
<text x="199.1" y="95.9">4.7K</text>
<text x="233.6" y="93.5">C301</text>
<text x="233.6" y="95.7">104</text>
<text x="134.7" y="97.9">104</text>
<text x="209.4" y="100.3">1E</text>
<text x="56.2" y="102.1">4.7K</text>
<text x="75.4" y="105.2">0R</text>
<text x="194.1" y="106.9">B2</text>
<text x="57.6" y="112.9">Y2</text>
<text x="69.4" y="108.7">4.7K</text>
<text x="88.6" y="108.7">1E</text>
<text x="174.2" y="109.8">680R</text>
<text x="209.4" y="109.8">10R</text>
<text x="218.9" y="113.5">22K</text>
<text x="88.6" y="118.4">10R</text>
<text x="228.9" y="117.7">Y5X</text>
<text x="235.8" y="115.5">103</text>
<text x="27" y="120.6">330R</text>
<text x="71" y="120.1">B2</text>
<text x="88.6" y="124.1">3E</text>
<text x="98" y="122.3">22K</text>
<text x="114.9" y="124.3">103</text>
<text x="174.2" y="123">1K</text>
<text x="210.5" y="122.1">SS</text>
<text x="38" y="126.5">HCNW4506</text>
<text x="108.1" y="126.5">Y5X</text>
<text x="71" y="141.7">3E</text>
<text x="121.5" y="142">10u/35V</text>
<text x="138.9" y="140">DIODE</text>
<text x="150.1" y="142">10U/35v</text>
<text x="172.7" y="142.2">3.3K</text>
<text x="192.4" y="142.2">4.7K</text>
<text x="199.1" y="142.2">4.7K</text>
<text x="233.6" y="139.7">C302</text>
<text x="233.6" y="142">104</text>
<text x="56.2" y="148.3">4.7K</text>
<text x="134.7" y="144.2">104</text>
<text x="209.4" y="146.6">1E</text>
<text x="69.4" y="154.9">4.7K</text>
<text x="75.4" y="151.4">0R</text>
<text x="88.6" y="154.9">1E</text>
<text x="194.1" y="153.2">B2</text>
<text x="57.6" y="159.1">Y2</text>
<text x="174.2" y="156">680R</text>
<text x="209.4" y="156">10R</text>
<text x="218.9" y="159.8">22K</text>
<text x="235.8" y="161.8">103</text>
<text x="27" y="166.8">330R</text>
<text x="71" y="166.4">B2</text>
<text x="88.6" y="164.6">10R</text>
<text x="228.9" y="164">Y5X</text>
<text x="38" y="172.8">HCNW4506</text>
<text x="88.6" y="172.6">3E</text>
<text x="98" y="168.6">22K</text>
<text x="108.1" y="172.8">Y5X</text>
<text x="114.9" y="170.6">103</text>
<text x="174.2" y="169.2">1K</text>
<text x="210.5" y="168.4">SS</text>
<text x="246.7" y="190.6">V1.0</text>
<text x="246.7" y="195">2/3</text>
</g>
<g font-size="2" fill="#800000">
<text x="161.5" y="44.2">V1</text>
<text x="253.7" y="44.2">H18V5</text>
<text x="166.8" y="61.8">G2'</text>
<text x="236.2" y="61.8">G2</text>
<text x="115.3" y="70.6">G1</text>
<text x="19.6" y="72.8">G1'</text>
<text x="115.3" y="83.8">U</text>
<text x="166.8" y="108">G4'</text>
<text x="236.2" y="108">G4</text>
<text x="19.6" y="119">G3'</text>
<text x="115.3" y="116.8">G3</text>
<text x="115.3" y="130">V</text>
<text x="166.8" y="154.3">G6'</text>
<text x="236.2" y="154.3">G6</text>
<text x="19.6" y="165.3">G5'</text>
<text x="115.3" y="163.1">G5</text>
<text x="115.3" y="176.3">W</text>
</g>
</svg>
